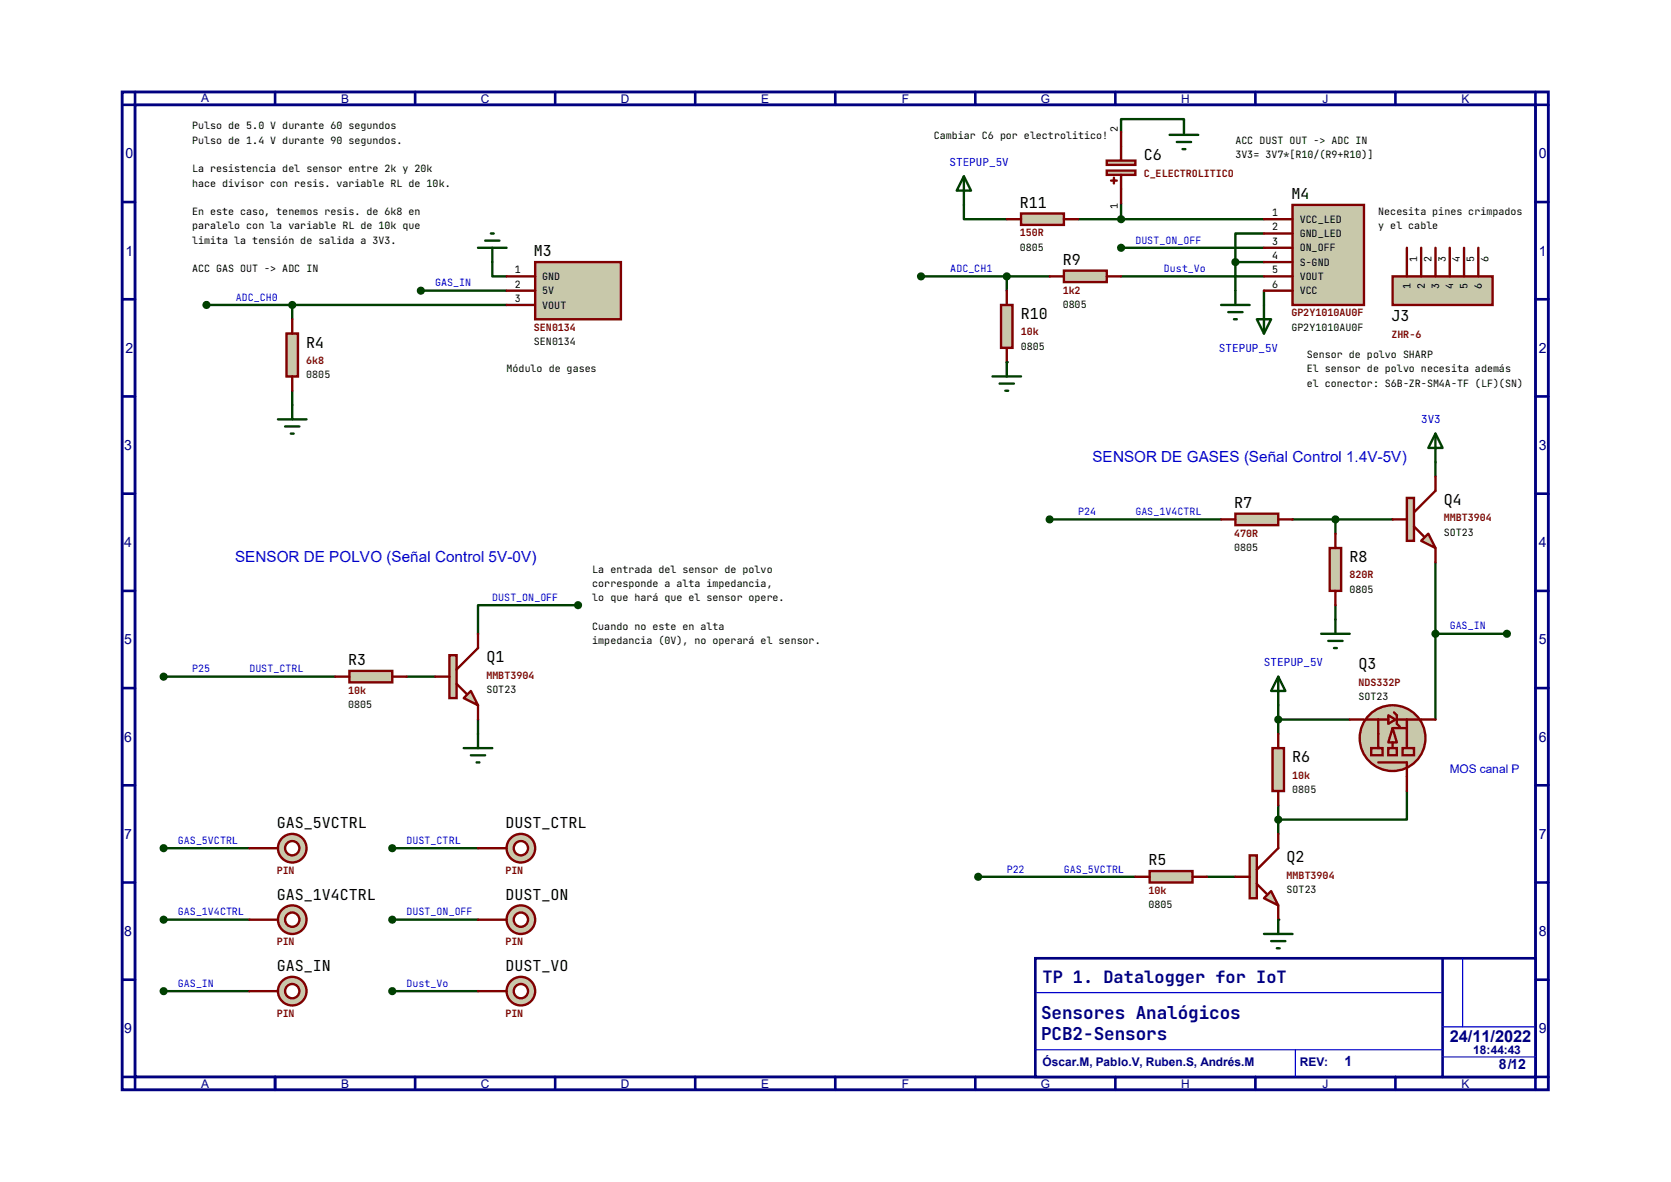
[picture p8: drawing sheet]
<svg xmlns="http://www.w3.org/2000/svg" width="297mm" height="210mm" viewBox="0 0 297 210" stroke-linecap="round" stroke-linejoin="round" font-family="sans-serif">
<path d="M21.7 16.3h253.5v177.3h-253.5zM24 18.6h248.9v172.7h-248.9z" fill="none" stroke="#000080" stroke-width=".51"/>
<path d="M24 16.3v2.3h-2.3M48.9 16.3v2.3" fill="none" stroke="#000080" stroke-width=".47"/>
<path d="M184 170.3h88.9v21h-88.9z" fill="#fff" stroke="#000080" stroke-width=".47"/>
<g fill="none" stroke="#000080" stroke-width=".47">
<path d="M73.8 16.3v2.3M98.7 16.3v2.3M123.6 16.3v2.3M148.5 16.3v2.3M173.4 16.3v2.3M198.2 16.3v2.3M223.1 16.3v2.3M248 16.3v2.3M272.9 16.3v2.3h2.3M21.7 35.9h2.3M272.9 35.9h2.3M21.7 53.2h2.3"/>
<path d="M272.9 53.2h2.3M21.7 70.4h2.3M272.9 70.4h2.3M21.7 87.7h2.3M272.9 87.7h2.3M21.7 105h2.3M272.9 105h2.3M21.7 122.3h2.3M21.7 139.5h2.3M272.9 122.3h2.3M272.9 139.5h2.3M21.7 156.8h2.3"/>
<path d="M272.9 156.8h2.3M21.7 174.1h2.3M256.4 170.3v21M272.9 174.1h2.3M21.7 191.3h2.3v2.3M48.9 191.3v2.3M73.8 191.3v2.3M98.7 191.3v2.3M123.6 191.3v2.3M148.5 191.3v2.3M173.4 191.3v2.3M198.2 191.3v2.3"/>
<path d="M223.1 191.3v2.3M248 191.3v2.3M275.2 191.3h-2.3v2.3"/>
</g>
<path d="M184.3 176.4h71.9M260 170.3v12.2M184 186.5h72.4M230.3 186.5v4.8M256.4 182.5h16.3M256.4 187.8h16.5" fill="none" stroke="#0000c0" stroke-width=".21"/>
<g fill="none" stroke="#004000" stroke-width=".42">
<path d="M74.8 51.6h15.2M87.5 46.6v2.5h2.5M199.3 44h25.4M199.3 49.1h25.4M219.6 46.6v5M219.6 46.6h5.1M224.7 41.5h-5.1v5.1M224.7 51.6v2.6M229.7 92.3h7.7v2.5M237.4 107.5v2.6M267.8 112.6h-12.7v15.2M227.2 125.3v5.1"/>
<path d="M227.2 127.8h12.7M250.1 140.5v5.1h-22.9v-2.5"/>
</g>
<circle cx="178.9" cy="64.3" r=".21" fill="#004000"/>
<g fill="none" stroke="#004000" stroke-width=".42">
<path d="M171.3 36.4v2.5h7.6M191.6 38.9h33.1M36.7 54.2h53.3M51.9 54.2v2.5M163.7 49.1h22.9M178.9 49.1v2.5M51.9 69.4v2.6M186.6 92.3h30.4M102.7 107.5h-17.7v5.1M29.1 120.2h30.5M72.3 120.2h5M85 127.8v2.6"/>
<path d="M29.1 150.7h15.2M69.7 150.7h15.3M173.9 155.8h27.9M214.5 155.8h5.1M227.2 145.6v2.6M29.1 163.4h15.2M29.1 176.1h15.2M69.7 163.4h15.3M69.7 176.1h15.3"/>
</g>
<circle cx="227.2" cy="163.4" r=".21" fill="#004000"/>
<path d="M199.3 36.2v2.7M210.4 21.4v-.2h-11.1v2.3M237.4 92.3h10.1M255.1 82.1v2.6M255.1 99.9v12.7" fill="none" stroke="#004000" stroke-width=".42"/>
<path d="M62.1 119.2h7.6v2h-7.6z" fill="#c8c8aa" stroke="#800000" stroke-width=".42"/>
<path d="M59.6 120.2h2.5M69.7 120.2h2.6" fill="none" stroke="#800000" stroke-width=".42"/>
<path d="M82.4 132.9h5.1M83.7 134.2h2.5M84.7 135.5h.5M85 130.4v2.5" fill="none" stroke="#004000" stroke-width=".42"/>
<path d="M95.1 46.6h15.3v10.1h-15.3z" fill="#c8c8aa" stroke="#800000" stroke-width=".42"/>
<path d="M90 49.1h5.1M90 51.6h5.1M90 54.2h5.1" fill="none" stroke="#800000" stroke-width=".42"/>
<path d="M229.7 36.4h12.7v17.8h-12.7z" fill="#c8c8aa" stroke="#800000" stroke-width=".42"/>
<path d="M224.7 38.9h5M224.7 41.5h5M224.7 44h5M224.7 46.6h5M224.7 49.1h5M224.7 51.6h5" fill="none" stroke="#800000" stroke-width=".42"/>
<path d="M85 44h5M86.2 42.8h2.6M87.2 41.5h.6M87.5 44v2.6M217 54.2h5.1M218.3 55.5h2.6M219.3 56.7h.5M219.6 51.6v2.6M223.4 56.7h2.5l-1.2 2.6zM224.7 54.2v5.1" fill="none" stroke="#004000" stroke-width=".42"/>
<g fill="#004000" stroke="#004000" stroke-width=".42">
<circle cx="219.6" cy="46.6" r=".51"/>
<circle cx="199.3" cy="44" r=".51"/>
</g>
<g fill="#c8c8aa" stroke="#800000" stroke-width=".42">
<path d="M247.5 129.4l.8 2.5h-1.5z"/>
<path d="M243.7 132.9h2v1.3h-2z"/>
<circle cx="247.5" cy="131.1" r="5.8"/>
</g>
<path d="M245 135.5h5.1v2.5M245 127.8v5.1M247.5 131.9v1M247.5 129.4h2.6M250.1 127.8v5.1" fill="none" stroke="#800000" stroke-width=".42"/>
<path d="M246.8 127.1l1.2 .7-1.2 .8z" fill="#c8c8aa" stroke="#800000" stroke-width=".42"/>
<path d="M242.7 127.8h4.1M247.8 126.6l.5 .5v1.5l.5 .5M248.3 127.8h4.3" fill="none" stroke="#800000" stroke-width=".42"/>
<g fill="#c8c8aa" stroke="#800000" stroke-width=".42">
<path d="M246.8 132.9h1.5v1.3h-1.5z"/>
<path d="M249.3 132.9h2v1.3h-2z"/>
</g>
<path d="M239.9 127.8h2.5M250.1 138v2.5M252.6 127.8h2.5" fill="none" stroke="#800000" stroke-width=".42"/>
<path d="M227.2 120.2l1.3 2.6h-2.6zM227.2 120.2v5.1" fill="none" stroke="#004000" stroke-width=".42"/>
<path d="M204.3 154.8h7.7v2h-7.7z" fill="#c8c8aa" stroke="#800000" stroke-width=".42"/>
<path d="M201.8 155.8h2.5M212 155.8h2.5" fill="none" stroke="#800000" stroke-width=".42"/>
<path d="M226.2 132.9h2v7.6h-2z" fill="#c8c8aa" stroke="#800000" stroke-width=".42"/>
<path d="M227.2 130.4v2.5M227.2 140.5v2.6" fill="none" stroke="#800000" stroke-width=".42"/>
<g fill="#004000" stroke="#004000" stroke-width=".42">
<circle cx="227.2" cy="145.6" r=".51"/>
<circle cx="227.2" cy="127.8" r=".51"/>
</g>
<path d="M219.6 91.3h7.6v2h-7.6z" fill="#c8c8aa" stroke="#800000" stroke-width=".42"/>
<path d="M217 92.3h2.6M227.2 92.3h2.5" fill="none" stroke="#800000" stroke-width=".42"/>
<path d="M236.3 97.4h2.1v7.6h-2.1z" fill="#c8c8aa" stroke="#800000" stroke-width=".42"/>
<path d="M237.4 94.8v2.6M237.4 105v2.5" fill="none" stroke="#800000" stroke-width=".42"/>
<g fill="#004000" stroke="#004000" stroke-width=".42">
<circle cx="237.4" cy="92.3" r=".51"/>
<circle cx="255.1" cy="112.6" r=".51"/>
<circle cx="267.8" cy="112.6" r=".51"/>
<circle cx="74.8" cy="51.6" r=".51"/>
</g>
<path d="M255.1 77l1.3 2.6h-2.5zM255.1 77v5.1M234.8 112.6h5.1M236.1 113.9h2.5M237.1 115.1h.5M237.4 110.1v2.5" fill="none" stroke="#004000" stroke-width=".42"/>
<circle cx="92.6" cy="163.4" r="2.54" fill="#c8c8aa" stroke="#800000" stroke-width=".42"/>
<circle cx="92.6" cy="163.4" r="1.27" fill="#fff" stroke="#800000" stroke-width=".42"/>
<path d="M85 163.4h5" fill="none" stroke="#800000" stroke-width=".42"/>
<circle cx="51.9" cy="176.1" r="2.54" fill="#c8c8aa" stroke="#800000" stroke-width=".42"/>
<circle cx="51.9" cy="176.1" r="1.27" fill="#fff" stroke="#800000" stroke-width=".42"/>
<path d="M44.3 176.1h5.1" fill="none" stroke="#800000" stroke-width=".42"/>
<circle cx="92.6" cy="150.7" r="2.54" fill="#c8c8aa" stroke="#800000" stroke-width=".42"/>
<circle cx="92.6" cy="150.7" r="1.27" fill="#fff" stroke="#800000" stroke-width=".42"/>
<path d="M85 150.7h5" fill="none" stroke="#800000" stroke-width=".42"/>
<circle cx="51.9" cy="150.7" r="2.54" fill="#c8c8aa" stroke="#800000" stroke-width=".42"/>
<circle cx="51.9" cy="150.7" r="1.27" fill="#fff" stroke="#800000" stroke-width=".42"/>
<path d="M44.3 150.7h5.1" fill="none" stroke="#800000" stroke-width=".42"/>
<circle cx="51.9" cy="163.4" r="2.54" fill="#c8c8aa" stroke="#800000" stroke-width=".42"/>
<circle cx="51.9" cy="163.4" r="1.27" fill="#fff" stroke="#800000" stroke-width=".42"/>
<path d="M44.3 163.4h5.1" fill="none" stroke="#800000" stroke-width=".42"/>
<circle cx="92.6" cy="176.1" r="2.54" fill="#c8c8aa" stroke="#800000" stroke-width=".42"/>
<circle cx="92.6" cy="176.1" r="1.27" fill="#fff" stroke="#800000" stroke-width=".42"/>
<path d="M85 176.1h5" fill="none" stroke="#800000" stroke-width=".42"/>
<path d="M189.1 48.1h7.6v2h-7.6z" fill="#c8c8aa" stroke="#800000" stroke-width=".42"/>
<path d="M186.6 49.1h2.5M196.7 49.1h2.6" fill="none" stroke="#800000" stroke-width=".42"/>
<path d="M177.9 54.2h2.1v7.6h-2.1z" fill="#c8c8aa" stroke="#800000" stroke-width=".42"/>
<path d="M178.9 51.6v2.6M178.9 61.8v2.5" fill="none" stroke="#800000" stroke-width=".42"/>
<path d="M176.4 66.9h5.1M177.7 68.2h2.5M178.7 69.4h.5M178.9 64.3v2.6" fill="none" stroke="#004000" stroke-width=".42"/>
<circle cx="178.9" cy="49.1" r=".51" fill="#004000" stroke="#004000" stroke-width=".42"/>
<path d="M50.9 59.3h2.1v7.6h-2.1z" fill="#c8c8aa" stroke="#800000" stroke-width=".42"/>
<path d="M51.9 56.7v2.6M51.9 66.9v2.5" fill="none" stroke="#800000" stroke-width=".42"/>
<path d="M49.4 74.5h5.1M50.7 75.8h2.5M51.7 77h.5M51.9 72v2.5" fill="none" stroke="#004000" stroke-width=".42"/>
<g fill="#004000" stroke="#004000" stroke-width=".42">
<circle cx="51.9" cy="54.2" r=".51"/>
<circle cx="163.7" cy="49.1" r=".51"/>
<circle cx="36.7" cy="54.2" r=".51"/>
<circle cx="186.6" cy="92.3" r=".51"/>
<circle cx="173.9" cy="155.8" r=".51"/>
<circle cx="29.1" cy="120.2" r=".51"/>
<circle cx="69.7" cy="163.4" r=".51"/>
<circle cx="69.7" cy="150.7" r=".51"/>
<circle cx="69.7" cy="176.1" r=".51"/>
<circle cx="29.1" cy="150.7" r=".51"/>
<circle cx="29.1" cy="163.4" r=".51"/>
<circle cx="29.1" cy="176.1" r=".51"/>
</g>
<path d="M247.5 49.1h17.8v5.1h-17.8z" fill="#c8c8aa" stroke="#800000" stroke-width=".42"/>
<path d="M250.1 44v5.1M252.6 44v5.1M255.1 44v5.1M257.7 44v5.1M260.2 44v5.1M262.8 44v5.1" fill="none" stroke="#800000" stroke-width=".42"/>
<path d="M171.3 31.3l1.3 2.6h-2.5zM171.3 31.3v5.1" fill="none" stroke="#004000" stroke-width=".42"/>
<path d="M181.5 37.9h7.6v2.1h-7.6z" fill="#c8c8aa" stroke="#800000" stroke-width=".42"/>
<path d="M178.9 38.9h2.6M189.1 38.9h2.5" fill="none" stroke="#800000" stroke-width=".42"/>
<circle cx="199.3" cy="38.9" r=".51" fill="#004000" stroke="#004000" stroke-width=".42"/>
<path d="M207.9 24h5.1M209.2 25.2h2.5M210.2 26.5h.5M210.4 21.4v2.6" fill="none" stroke="#004000" stroke-width=".42"/>
<g fill="#c8c8aa" stroke="#800000" stroke-width=".42">
<path d="M82.4 124l1.3-1.2 1.3 2.5z"/>
<path d="M79.9 116.4h1.3v7.6h-1.3z"/>
</g>
<path d="M85 112.6v2.5l-3.8 3.9M77.3 120.2h2.6M81.2 121.5l1.7 1.8M85 125.3v2.5" fill="none" stroke="#800000" stroke-width=".42"/>
<circle cx="102.7" cy="107.5" r=".51" fill="#004000" stroke="#004000" stroke-width=".42"/>
<g fill="#c8c8aa" stroke="#800000" stroke-width=".42">
<path d="M224.7 159.6l1.2-1.3 1.3 2.6z"/>
<path d="M222.1 152h1.3v7.6h-1.3z"/>
</g>
<path d="M219.6 155.8h2.5M223.4 157.1l1.8 1.7M227.2 148.2v2.5l-3.8 3.8M227.2 160.9v2.5" fill="none" stroke="#800000" stroke-width=".42"/>
<path d="M224.7 165.9h5M225.9 167.2h2.6M226.9 168.5h.6M227.2 163.4v2.5" fill="none" stroke="#004000" stroke-width=".42"/>
<g fill="#c8c8aa" stroke="#800000" stroke-width=".42">
<path d="M252.6 96.1l1.3-1.3 1.2 2.6z"/>
<path d="M250.1 88.5h1.2v7.6h-1.2z"/>
</g>
<path d="M247.5 92.3h2.6M251.3 93.6l1.8 1.7M255.1 84.7v2.5l-3.8 3.8M255.1 97.4v2.5" fill="none" stroke="#800000" stroke-width=".42"/>
<path d="M196.7 30.3h5.1v.8h-5.1z" fill="#c8c8aa" stroke="#800000" stroke-width=".42"/>
<path d="M197.5 32.1h1M198 31.6v1M199.3 26v2.5M199.3 31.1v2.5" fill="none" stroke="#800000" stroke-width=".42"/>
<path d="M196.7 28.5h5.1v.8h-5.1z" fill="#c8c8aa" stroke="#800000" stroke-width=".42"/>
<path d="M199.3 23.5v2.5M199.3 33.6v2.6" fill="none" stroke="#800000" stroke-width=".42"/>
<g font-size="3.1" fill="#000080">
<text x="185" y="184.8">PCB2-Sensors</text>
<text x="185" y="181">Sensores Analógicos</text>
</g>
<text font-size="3" fill="#000080" x="185.3" y="174.7">TP 1. Datalogger for IoT</text>
<text font-size="2.9" fill="#000080" x="257.7" y="185.2">24/11/2022</text>
<g font-size="2.7">
<text x="203.3" y="28.5">C6</text>
<text x="229.5" y="35.4">M4</text>
<text x="181.3" y="36.9">R11</text>
<text x="94.9" y="45.6">M3</text>
<text x="188.9" y="47.1">R9</text>
<text x="181.4" y="56.7">R10</text>
<text x="247.3" y="57.1">J3</text>
<text x="54.4" y="61.8">R4</text>
<text x="256.6" y="89.7">Q4</text>
<text x="219.4" y="90.3">R7</text>
<text x="239.9" y="99.9">R8</text>
<text x="61.9" y="118.2">R3</text>
<text x="86.4" y="117.6">Q1</text>
<text x="241.5" y="118.9">Q3</text>
<text x="229.7" y="135.4">R6</text>
<text x="49.2" y="147.2">GAS_5VCTRL</text>
<text x="89.8" y="147.2">DUST_CTRL</text>
<text x="204.1" y="153.8">R5</text>
<text x="228.7" y="153.2">Q2</text>
<text x="49.2" y="159.9">GAS_1V4CTRL</text>
<text x="89.8" y="159.9">DUST_ON</text>
<text x="49.2" y="172.6">GAS_IN</text>
<text x="89.8" y="172.6">DUST_VO</text>
</g>
<g font-size="2.7" fill="#00f">
<text x="194.2" y="82">SENSOR DE GASES (Señal Control 1.4V-5V)</text>
<text x="41.8" y="99.8">SENSOR DE POLVO (Señal Control 5V-0V)</text>
</g>
<g font-size="2.5" fill="#000080">
<text x="22.3" y="28.2">0</text>
<text x="273.5" y="28.2">0</text>
<text x="22.3" y="45.4">1</text>
<text x="273.5" y="45.4">1</text>
<text x="22.3" y="62.7">2</text>
<text x="273.5" y="62.7">2</text>
<text x="22.1" y="80">3</text>
<text x="273.5" y="80">3</text>
<text x="22.1" y="97.2">4</text>
<text x="273.5" y="97.2">4</text>
<text x="22.1" y="114.5">5</text>
<text x="273.5" y="114.5">5</text>
<text x="22.1" y="131.8">6</text>
<text x="273.5" y="131.8">6</text>
<text x="22.1" y="149.1">7</text>
<text x="273.5" y="149.1">7</text>
<text x="22.1" y="166.3">8</text>
<text x="273.5" y="166.3">8</text>
<text x="22.1" y="183.6">9</text>
<text x="273.5" y="183.6">9</text>
<text x="239" y="189.5">1</text>
<text x="266.4" y="190">8/12</text>
</g>
<g font-size="2.1" fill="#000080">
<text x="35.7" y="18.1">A</text>
<text x="60.6" y="18.4">B</text>
<text x="85.5" y="18.4">C</text>
<text x="110.4" y="18.4">D</text>
<text x="135.3" y="18.4">E</text>
<text x="160.3" y="18.4">F</text>
<text x="185" y="18.4">G</text>
<text x="209.9" y="18.4">H</text>
<text x="235.1" y="18.4">J</text>
<text x="259.7" y="18.4">K</text>
<text x="185.3" y="189.5">Óscar.M, Pablo.V, Ruben.S, Andrés.M</text>
<text x="231.1" y="189.4">REV:</text>
<text x="261.9" y="187.3">18:44:43</text>
<text x="35.7" y="193.4">A</text>
<text x="60.6" y="193.4">B</text>
<text x="85.5" y="193.4">C</text>
<text x="110.4" y="193.4">D</text>
<text x="135.3" y="193.4">E</text>
<text x="160.3" y="193.4">F</text>
<text x="185" y="193.4">G</text>
<text x="209.9" y="193.4">H</text>
<text x="235.1" y="193.4">J</text>
<text x="259.7" y="193.4">K</text>
</g>
<text font-size="2.1" fill="#00f" x="257.7" y="137.4">MOS canal P</text>
<g font-size="1.9" fill="#00f">
<text x="168.8" y="29.5">STEPUP_5V</text>
<text x="216.7" y="62.5">STEPUP_5V</text>
<text x="252.6" y="75.2">3V3</text>
<text x="224.7" y="118.4">STEPUP_5V</text>
</g>
<g font-size="1.8">
<text x="34.2" y="23">Pulso de 5.0 V durante 60 segundos</text>
<text x="198.7" y="23.5" transform="rotate(-90 198.7 23.5)">2</text>
<text x="34.2" y="25.5">Pulso de 1.4 V durante 90 segundos.</text>
<text x="166" y="24.8">Cambiar C6 por electrolitico!</text>
<text x="219.6" y="25.5">ACC DUST OUT -&gt; ADC IN</text>
<text x="219.6" y="28.1">3V3= 3V7*[R10/(R9+R10)]</text>
<text x="34.2" y="30.6">La resistencia del sensor entre 2k y 20k</text>
<text x="34.2" y="33.1">hace divisor con resis. variable RL de 10k.</text>
<text x="34.2" y="38.2">En este caso, tenemos resis. de 6k8 en</text>
<text x="34.2" y="40.8">paralelo con la variable RL de 10k que</text>
<text x="198.7" y="37.2" transform="rotate(-90 198.7 37.2)">1</text>
<text x="226.1" y="38.4">1</text>
<text x="226.1" y="40.9">2</text>
<text x="231" y="39.6">VCC_LED</text>
<text x="245" y="38.2">Necesita pines crimpados</text>
<text x="245" y="40.8">y el cable</text>
<text x="34.2" y="43.3">limita la tensión de salida a 3V3.</text>
<text x="181.3" y="44.5">0805</text>
<text x="226.1" y="43.5">3</text>
<text x="226.1" y="46">4</text>
<text x="231" y="42.1">GND_LED</text>
<text x="231" y="44.7">ON_OFF</text>
<text x="231" y="47.2">S-GND</text>
<text x="251.9" y="46.6" transform="rotate(-90 251.9 46.6)">1</text>
<text x="254.4" y="46.6" transform="rotate(-90 254.4 46.6)">2</text>
<text x="257" y="46.6" transform="rotate(-90 257 46.6)">3</text>
<text x="259.5" y="46.6" transform="rotate(-90 259.5 46.6)">4</text>
<text x="262" y="46.6" transform="rotate(-90 262 46.6)">5</text>
<text x="264.6" y="46.6" transform="rotate(-90 264.6 46.6)">6</text>
<text x="34.2" y="48.4">ACC GAS OUT -&gt; ADC IN</text>
<text x="91.5" y="48.6">1</text>
<text x="91.5" y="51.1">2</text>
<text x="91.5" y="53.6">3</text>
<text x="96.4" y="49.7">GND</text>
<text x="96.4" y="52.3">5V</text>
<text x="226.1" y="48.6">5</text>
<text x="226.1" y="51.1">6</text>
<text x="231" y="49.7">VOUT</text>
<text x="231" y="52.3">VCC</text>
<text x="250.7" y="51.4" transform="rotate(-90 250.7 51.4)">1</text>
<text x="253.2" y="51.4" transform="rotate(-90 253.2 51.4)">2</text>
<text x="255.8" y="51.4" transform="rotate(-90 255.8 51.4)">3</text>
<text x="258.3" y="51.4" transform="rotate(-90 258.3 51.4)">4</text>
<text x="260.9" y="51.4" transform="rotate(-90 260.9 51.4)">5</text>
<text x="263.4" y="51.4" transform="rotate(-90 263.4 51.4)">6</text>
<text x="96.4" y="54.8">VOUT</text>
<text x="188.9" y="54.7">0805</text>
<text x="229.5" y="58.8">GP2Y1010AU0F</text>
<text x="94.9" y="61.3">SEN0134</text>
<text x="181.4" y="62.1">0805</text>
<text x="232.3" y="63.6">Sensor de polvo SHARP</text>
<text x="54.4" y="67.2">0805</text>
<text x="90" y="66.2">Módulo de gases</text>
<text x="232.3" y="66.2">El sensor de polvo necesita además</text>
<text x="232.3" y="68.7">el conector: S6B-ZR-SM4A-TF (LF)(SN)</text>
<text x="256.6" y="95.2">SOT23</text>
<text x="105.3" y="101.7">La entrada del sensor de polvo</text>
<text x="219.4" y="97.9">0805</text>
<text x="105.3" y="104.3">corresponde a alta impedancia,</text>
<text x="105.3" y="106.8">lo que hará que el sensor opere.</text>
<text x="239.9" y="105.3">0805</text>
<text x="105.3" y="111.9">Cuando no este en alta</text>
<text x="105.3" y="114.4">impedancia (0V), no operará el sensor.</text>
<text x="61.9" y="125.8">0805</text>
<text x="86.4" y="123.1">SOT23</text>
<text x="241.5" y="124.4">SOT23</text>
<text x="229.7" y="140.9">0805</text>
<text x="204.1" y="161.4">0805</text>
<text x="228.7" y="158.7">SOT23</text>
</g>
<g font-size="1.8" fill="#800000">
<text x="203.3" y="31.4">C_ELECTROLITICO</text>
<text x="181.3" y="42">150R</text>
<text x="188.9" y="52.2">1k2</text>
<text x="94.9" y="58.8">SEN0134</text>
<text x="181.4" y="59.6">10k</text>
<text x="229.5" y="56.2">GP2Y1010AU0F</text>
<text x="54.4" y="64.7">6k8</text>
<text x="247.3" y="60">ZHR-6</text>
<text x="219.4" y="95.3">470R</text>
<text x="256.6" y="92.6">MMBT3904</text>
<text x="239.9" y="102.8">820R</text>
<text x="61.9" y="123.3">10k</text>
<text x="86.4" y="120.6">MMBT3904</text>
<text x="241.5" y="121.8">NDS332P</text>
<text x="229.7" y="138.3">10k</text>
<text x="49.2" y="155.3">PIN</text>
<text x="89.8" y="155.3">PIN</text>
<text x="204.1" y="158.8">10k</text>
<text x="228.7" y="156.1">MMBT3904</text>
<text x="49.2" y="168">PIN</text>
<text x="89.8" y="168">PIN</text>
<text x="49.2" y="180.7">PIN</text>
<text x="89.8" y="180.7">PIN</text>
</g>
<g font-size="1.8" fill="#00f">
<text x="201.8" y="43.3">DUST_ON_OFF</text>
<text x="41.9" y="53.4">ADC_CH0</text>
<text x="77.3" y="50.9">GAS_IN</text>
<text x="168.9" y="48.3">ADC_CH1</text>
<text x="206.9" y="48.3">Dust_Vo</text>
<text x="191.6" y="91.5">P24</text>
<text x="201.8" y="91.5">GAS_1V4CTRL</text>
<text x="87.5" y="106.8">DUST_ON_OFF</text>
<text x="257.7" y="111.8">GAS_IN</text>
<text x="34.2" y="119.5">P25</text>
<text x="44.3" y="119.5">DUST_CTRL</text>
<text x="31.6" y="149.9">GAS_5VCTRL</text>
<text x="72.3" y="149.9">DUST_CTRL</text>
<text x="178.9" y="155">P22</text>
<text x="189.1" y="155">GAS_5VCTRL</text>
<text x="31.6" y="162.6">GAS_1V4CTRL</text>
<text x="72.3" y="162.6">DUST_ON_OFF</text>
<text x="31.6" y="175.3">GAS_IN</text>
<text x="72.3" y="175.3">Dust_Vo</text>
</g>
</svg>
